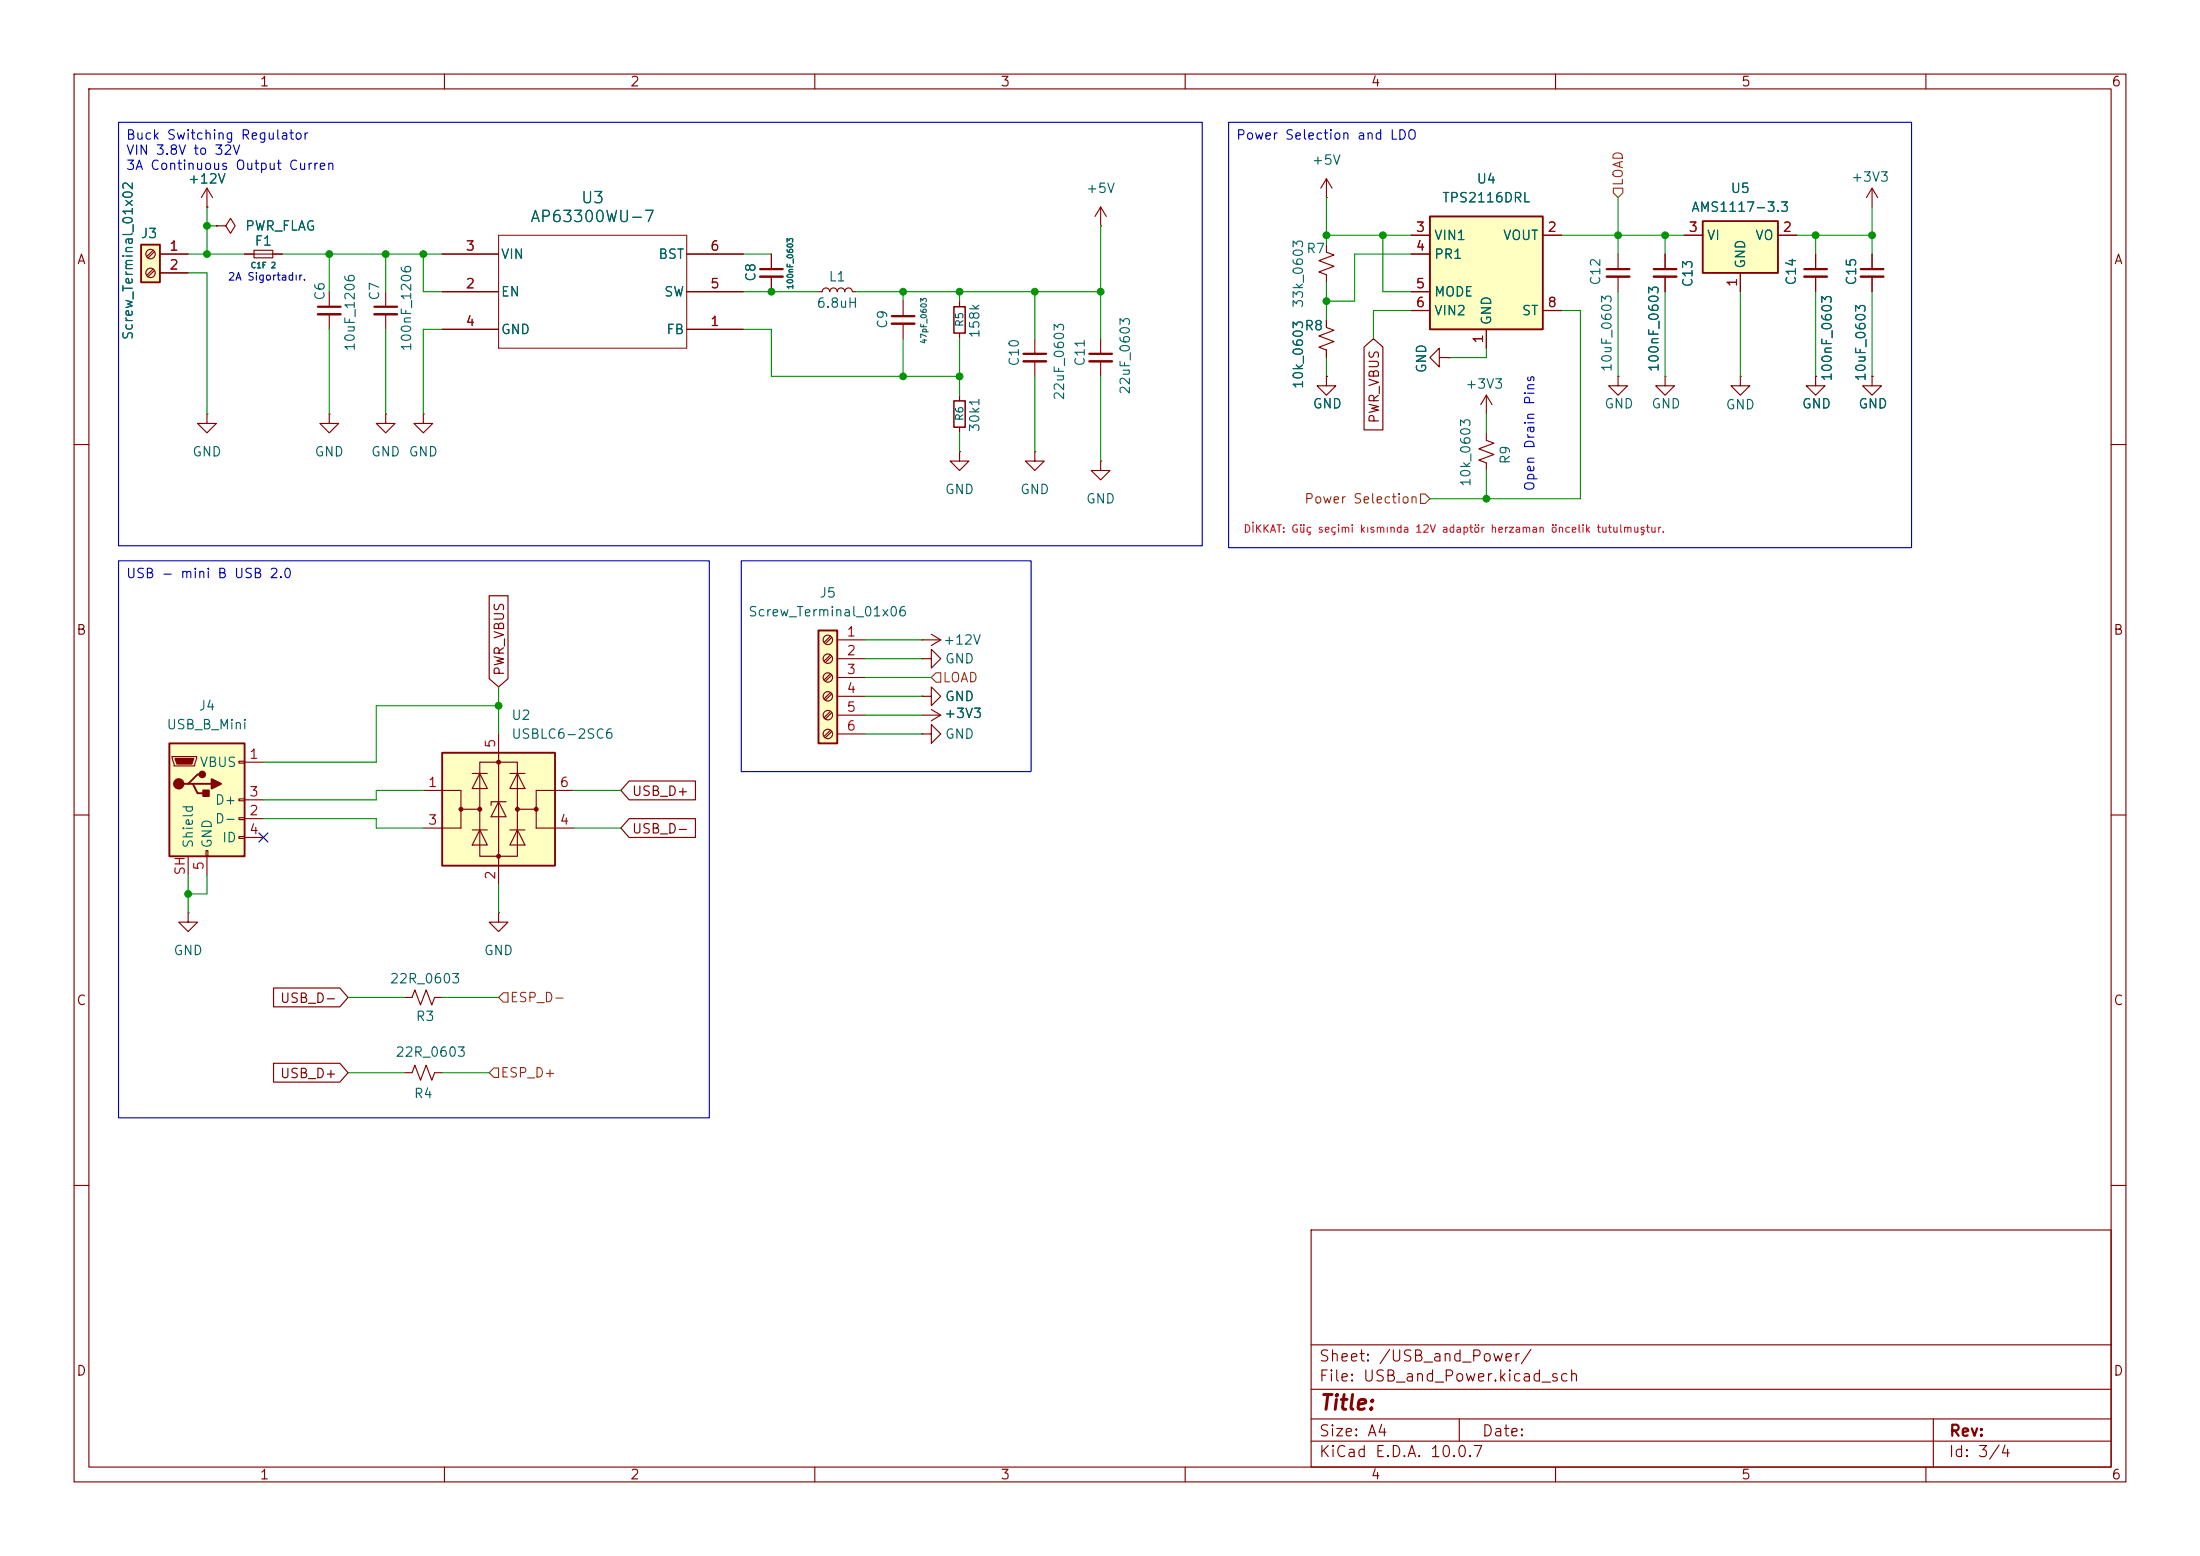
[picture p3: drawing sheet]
<svg xmlns="http://www.w3.org/2000/svg" width="297mm" height="210mm" viewBox="0 0 297 210" stroke-linecap="round" stroke-linejoin="round" font-family="sans-serif">
<g fill="none" stroke="#840000" stroke-width=".15">
<path d="M10 10h277v190h-277zM12 12h273v186h-273zM60 10v2M110 10v2M160 10v2M210 10v2M260 10v2M104.1 34.3v2M104.1 37.3v2.1M10 60h2M285 60h2M10 110h2"/>
<path d="M285 110h2M10 160h2M177 166h108v32h-108zM285 160h2M60 198v2M110 198v2M160 198v2M177 194.5h108M177 191.5h108M177 187.5h108M177 181.5h108M197 191.5v3"/>
<path d="M210 198v2M260 198v2M261 191.5v6.5"/>
</g>
<path d="M102.6 36.3h3.1" fill="none" stroke="#840000" stroke-width=".3"/>
<path d="M102.6 37.3h3.1" fill="none" stroke="#840000" stroke-width=".33"/>
<path d="M193 29.2h15.3v15.3h-15.3z" fill="#ffffc2"/>
<path d="M193 29.2h15.3v15.3h-15.3z" fill="none" stroke="#840000" stroke-width=".25"/>
<path d="M190.5 31.8h2.5M190.5 34.3h2.5M190.5 39.4h2.5M208.3 31.8h2.5M190.5 41.9h2.5M200.7 44.5v2.5M208.3 41.9h2.5" fill="none" stroke="#840000" stroke-width=".15"/>
<path d="M22.9 100.3h10.1v15.3h-10.1z" fill="#ffffc2"/>
<path d="M22.9 100.3h10.1v15.3h-10.1zM25.4 105.8h.6l.7 1.3h1.2M26 105.8h2.6M27.3 104.5h-.6l-1.3 1.3h-.6" fill="none" stroke="#840000" stroke-width=".25"/>
<g fill="none" stroke="#840000" stroke-width=".15">
<path d="M59.7 39.4h7.6M59.7 34.3h7.6M92.7 39.4h7.6M92.7 34.3h7.6M218.4 34.3v2M218.4 37.3v2.1M59.7 44.5h7.6M92.7 44.5h7.6M200.7 53.3l-.8 1.3M200.7 53.3l.7 1.3M200.7 53.3v2.6M124.5 88.9h1.2v-1.3l1.3 1.3-1.3 1.3v-1.3"/>
<path d="M124.5 88.9h.1M124.5 94h1.2v-1.3l1.3 1.3-1.3 1.3v-1.3M124.5 94h.1M23.2 102.1h3.3v.3l-.2 1h-2.8zM25.4 115.6v2.5M27.8 114.8h.3v.8h-.3zM27.9 115.6v2.5M32.3 102.7h.7v.3h-.7zM32.3 107.8h.7v.3h-.7zM32.3 110.4h.7v.2h-.7zM32.3 112.9h.7v.3h-.7zM33 102.9h2.6"/>
<path d="M33 110.5h2.6M33 108h2.6M33 113h2.6M25.4 123.2v1.3h1.3l-1.3 1.2-1.3-1.2h1.3M25.4 123.2h.1"/>
</g>
<path d="M23.6 102.4h2.6l-.3 .7h-2z" fill="#840000" stroke="#840000" stroke-width=".15"/>
<g fill="#840000" stroke="#840000" stroke-width=".25">
<path d="M27.4 106.7h.8v.7h-.8z"/>
<path d="M28.6 105.2l1.2 .6-1.2 .6z"/>
<circle cx="24.1" cy="105.8" r=".63"/>
<circle cx="27.3" cy="104.5" r=".38"/>
</g>
<path d="M216.9 36.3h3.1" fill="none" stroke="#840000" stroke-width=".3"/>
<path d="M216.9 37.3h3.1" fill="none" stroke="#840000" stroke-width=".33"/>
<path d="M67.3 31.8h25.4v15.2h-25.4z" fill="none" stroke="#840000" stroke-width=".14"/>
<path d="M59.7 101.6h15.2v15.2h-15.2z" fill="#ffffc2"/>
<path d="M59.7 101.6h15.2v15.2h-15.2z" fill="none" stroke="#840000" stroke-width=".25"/>
<g fill="none" stroke="#840000" stroke-width=".15">
<path d="M67.3 99.1v20.3M57.1 106.7h5.1v2.5h2.6M62.2 109.2v2.6h-5.1M63.8 104.4h2M63.8 112h2M64.8 102.9h5v12.7h-5zM64.8 104.4l1 2h-2zM64.8 112l1 2h-2zM67.3 108.2l1 2h-2zM68.3 108.2h-2v.5M68.8 104.4h2.1M68.8 112h2.1"/>
<path d="M69.8 104.4l1.1 2h-2.1zM69.8 112l1.1 2h-2.1zM72.4 109.2v2.6h5.1M77.5 106.7h-5.1v2.5h-2.6"/>
</g>
<g fill="#840000" stroke="#840000" stroke-width=".15">
<circle cx="62.2" cy="109.2" r=".25"/>
<circle cx="64.8" cy="109.2" r=".25"/>
<circle cx="67.3" cy="102.9" r=".25"/>
<circle cx="67.3" cy="115.6" r=".25"/>
<circle cx="69.8" cy="109.2" r=".25"/>
<circle cx="72.4" cy="109.2" r=".25"/>
</g>
<path d="M229.9 29.8h10.1v7h-10.1z" fill="#ffffc2"/>
<path d="M229.9 29.8h10.1v7h-10.1z" fill="none" stroke="#840000" stroke-width=".25"/>
<path d="M227.3 31.8h2.6M234.9 36.8v2.6M240 31.8h2.6M194.3 48.3v-1.3l-1.3 1.3 1.3 1.2v-1.2h1.3M195.6 48.3h.1M54.6 134.6h1l.4-1 .8 2 .7-2 .8 2 .4-1h1M54.6 144.8h1l.4-1 .8 2 .7-2 .8 2 .4-1h1" fill="none" stroke="#840000" stroke-width=".15"/>
<path d="M19 33h2.6v5.1h-2.6z" fill="#ffffc2"/>
<path d="M19 33h2.6v5.1h-2.6z" fill="none" stroke="#840000" stroke-width=".25"/>
<g fill="none" stroke="#840000" stroke-width=".15">
<path d="M20.7 33.8l-.9 .8M20.7 36.3l-.9 .9M20.9 34l-.9 .8M20.9 36.5l-.9 .8M21.6 34.3h3.8M21.6 36.8h3.8M27.9 27.9h.1M27.9 25.4l-.7 1.3M27.9 25.4l.8 1.3M27.9 25.4v2.5M29.2 30.5h1.3l.6-1 .6 1-.6 1-.6-1M29.2 30.5h.1"/>
<path d="M33 34.3h5.1M34.3 33.8h2.5v1h-2.5zM44.4 39.4v2M52.1 39.4v2M110.5 39.4h.5a.51 .51 0 0 1 .5-.5 .51 .51 0 0 1 .5 .5 .51 .51 0 0 1 .5-.5 .51 .51 0 0 1 .5 .5 .51 .51 0 0 1 .5-.5 .51 .51 0 0 1 .5 .5 .51 .51 0 0 1 .6-.5 .51 .51 0 0 1 .5 .5h.5M148.6 30.5h.1M148.6 27.9v2.6M148.6 27.9l-.8 1.3M148.6 27.9l.8 1.3M179.1 26.7h.1M179.1 33v1l1 .4-2 .8 2 .7-2 .8 1 .4v1M179.1 24.1v2.6"/>
<path d="M179.1 24.1l-.8 1.3M179.1 24.1l.7 1.3M224.8 34.3v2M224.8 37.3v2.1M245.1 34.3v2M245.1 37.3v2.1M252.7 25.4l-.7 1.3M252.7 25.4l.8 1.3M252.7 25.4v2.5M252.7 34.3v2M252.7 37.3v2.1M27.9 55.9v1.3h1.3l-1.3 1.2-1.2-1.2h1.2"/>
<path d="M27.9 55.9h.1M44.4 55.9v1.3h1.3l-1.3 1.2-1.2-1.2h1.2M44.4 55.9h.1M44.4 42.4v2.1M52.1 55.9v1.3h1.2l-1.2 1.2-1.3-1.2h1.3M52.1 55.9h.1M52.1 42.4v2.1M57.1 55.9v1.3h1.3l-1.3 1.2-1.2-1.2h1.2M57.1 55.9h.1M121.9 40.6v2.1M121.9 43.7v2M129.5 40.6v.8"/>
<path d="M129.5 45v.7M129.5 53.3v.8M129.5 57.7v.7M139.7 45.7v2.1M139.7 48.8v2M148.6 45.7v2.1M148.6 48.8v2M179.1 50.8v1.3h1.2l-1.2 1.2-1.3-1.2h1.3M179.1 50.8h.1M179.1 43.2v1l1 .4-2 .7 2 .8-2 .8 1 .3v1.1M200.7 58.4v1l1 .4-2.1 .8 2.1 .7-2.1 .8 1.1 .4v1M218.4 50.8v1.3h1.3l-1.3 1.2-1.2-1.2h1.2"/>
<path d="M218.4 50.8h.1M224.8 50.8v1.3h1.3l-1.3 1.2-1.3-1.2h1.3M224.8 50.8h.1M234.9 50.8v1.3h1.3l-1.3 1.2-1.2-1.2h1.2M234.9 50.8h.1M245.1 50.8v1.3h1.3l-1.3 1.2-1.3-1.2h1.3M245.1 50.8h.1M252.7 50.8v1.3h1.3l-1.3 1.2-1.2-1.2h1.2M252.7 50.8h.1M129.5 61v1.2h1.3l-1.3 1.3-1.2-1.3h1.2M129.5 61h.1M139.7 61v1.2h1.3l-1.3 1.3-1.3-1.3h1.3"/>
<path d="M139.7 61h.1M148.6 62.2v1.3h1.3l-1.3 1.3-1.3-1.3h1.3M148.6 62.2h.1M124.5 96.5h2.5M125.7 95.8l1.3 .7M127 96.5l-1.3 .8M67.3 123.2v1.3h1.3l-1.3 1.2-1.3-1.2h1.3M67.3 123.2h.1"/>
<circle cx="20.3" cy="34.3" r=".63"/>
<circle cx="20.3" cy="36.8" r=".63"/>
</g>
<path d="M223.3 36.3h3M243.6 36.3h3M251.2 36.3h3.1M42.9 41.4h3.1M50.5 41.4h3.1M120.4 42.7h3M138.2 47.8h3M147.1 47.8h3" fill="none" stroke="#840000" stroke-width=".3"/>
<path d="M223.3 37.3h3M243.6 37.3h3M251.2 37.3h3.1M42.9 42.4h3.1M50.5 42.4h3.1M120.4 43.7h3M138.2 48.8h3M147.1 48.8h3" fill="none" stroke="#840000" stroke-width=".33"/>
<path d="M128.8 41.4h1.5v3.6h-1.5zM128.8 54.1h1.5v3.6h-1.5z" fill="none" stroke="#840000" stroke-width=".2"/>
<path d="M110.5 85.1h2.5v15.2h-2.5z" fill="#ffffc2"/>
<path d="M110.5 85.1h2.5v15.2h-2.5z" fill="none" stroke="#840000" stroke-width=".25"/>
<g fill="none" stroke="#840000" stroke-width=".15">
<path d="M21.6 34.3h3.8M21.6 36.8h3.8M27.9 27.9h.1M29.2 30.5h.1M33 34.3h1.3M36.8 34.3h1.3M59.7 34.3h7.6M59.7 39.4h7.6M92.7 34.3h7.6M92.7 39.4h7.6M104.1 34.3v2M104.1 37.3v2.1"/>
<path d="M190.5 34.3h2.5M190.5 39.4h2.5M190.5 31.8h2.5M208.3 31.8h2.5M224.8 34.3v2M224.8 37.3v2.1M227.3 31.8h2.6M234.9 36.8v2.6M240 31.8h2.6M245.1 34.3v2M245.1 37.3v2.1M252.7 34.3v2"/>
<path d="M252.7 37.3v2.1M59.7 44.5h7.6M92.7 44.5h7.6M179.1 50.8h.1M179.1 43.2v1M179.1 47.2v1.1M190.5 41.9h2.5M195.6 48.3h.1M200.7 44.5v2.5M208.3 41.9h2.5M245.1 50.8h.1M252.7 50.8h.1"/>
<path d="M112.1 85.9l-.8 .8M112.1 88.4l-.8 .8M112.1 90.9l-.8 .9M112.1 93.5l-.8 .8M112.1 96l-.8 .9M112.1 98.6l-.8 .8M112.3 86l-.9 .9M112.3 88.6l-.9 .8M112.3 91.1l-.9 .8M112.3 93.6l-.9 .9M112.3 96.2l-.9 .8M112.3 98.7l-.9 .9"/>
<path d="M113 86.4h3.8M113 88.9h3.8M113 91.4h3.8M113 94h3.8M113 96.5h3.8M113 99.1h3.8M124.5 99.1h1.2v-1.3l1.3 1.3-1.3 1.2v-1.2M124.5 99.1h.1M124.5 86.4h.1M124.5 94h.1M124.5 86.4h2.5M125.7 85.6l1.3 .8"/>
<path d="M127 86.4l-1.3 .7"/>
<circle cx="111.8" cy="86.4" r=".63"/>
<circle cx="111.8" cy="96.5" r=".63"/>
<circle cx="111.8" cy="88.9" r=".63"/>
<circle cx="111.8" cy="91.4" r=".63"/>
<circle cx="111.8" cy="94" r=".63"/>
<circle cx="111.8" cy="99.1" r=".63"/>
</g>
<path d="M217.8 25.4h1.3v.6l-.7 .7-.6-.7zM191.8 66.7h.6l.6 .6-.6 .6h-.6zM126.4 90.8h.6v1.3h-.6l-.7-.7zM67.3 134.6l.6-.6h.7v1.3h-.7zM66.7 144.1h.6v1.3h-.6l-.7-.6z" fill="none" stroke="#725600" stroke-width=".15"/>
<path d="M184.1 46.8l1.3-1.1 1.3 1.1v11.2h-2.6zM66 80.4h2.6v11.2l-1.3 1.1-1.3-1.1zM84.9 110.5h9v2.5h-9l-1.1-1.2zM84.9 105.4h9v2.6h-9l-1.1-1.3zM36.9 133.3h9l1.1 1.3-1.1 1.3h-9zM36.9 143.5h9l1.1 1.3-1.1 1.3h-9z" fill="none" stroke="#840000" stroke-width=".16"/>
<g fill="none" stroke="#009600" stroke-width=".15">
<path d="M25.4 36.8h2.5v19.1M25.4 34.3h7.6M27.9 27.9v6.4M27.9 30.5h1.3M38.1 34.3h21.6M44.4 34.3v5.1M52.1 34.3v5.1M57.1 34.3v5.1h2.6M100.3 39.4h10.2M100.3 34.3h3.8M115.6 39.4h33M121.9 39.4v1.2"/>
<path d="M129.5 39.4v1.2M139.7 39.4v6.3M148.6 30.5v15.2M179.1 26.7v6.3M179.1 38.1v5.1M179.1 31.8h11.4M186.7 31.8v7.6h3.8M190.5 34.3h-7.6v6.3h-3.8M210.8 31.8h16.5M218.4 26.7v7.6M218.4 39.4v11.4M224.8 31.8v2.5"/>
<path d="M224.8 39.4v11.4M234.9 39.4v11.4M242.6 31.8h10.1M245.1 31.8v2.5M245.1 39.4v11.4M252.7 27.9v6.4M252.7 39.4v11.4M44.4 44.5v11.4M52.1 44.5v11.4M59.7 44.5h-2.6v11.4M100.3 44.5h3.8v6.3h25.4M121.9 45.7v5.1"/>
<path d="M129.5 45.7v7.6M129.5 58.4v2.6M139.7 50.8v10.2M148.6 50.8v11.4M179.1 48.3v2.5M190.5 41.9h-5.1v3.8M200.7 47v1.3h-5.1M200.7 55.9v2.5M210.8 41.9h2.6v25.4h-20.4M200.7 63.5v3.8M67.3 95.3h-16.5v7.6h-15.2M67.3 92.7v6.4"/>
<path d="M116.8 88.9h7.7M116.8 91.4h8.9M116.8 94h7.7M116.8 96.5h7.7M116.8 99.1h7.7M116.8 86.4h7.7M25.4 118.1v5.1M27.9 118.1v2.6h-2.5M35.6 110.5h15.2v1.3h6.3M57.1 106.7h-6.3v1.3h-15.2M67.3 119.4v3.8M77.5 111.8h6.3"/>
<path d="M77.5 106.7h6.3M47 134.6h7.6M59.7 134.6h7.6M47 144.8h7.6M59.7 144.8h6.3"/>
</g>
<path d="M35 112.4l1.2 1.2M36.2 112.4l-1.2 1.2" fill="none" stroke="#000084" stroke-width=".15"/>
<path d="M16 16.5h146.3v57.2h-146.3zM165.9 16.5h92.2v57.4h-92.2zM16 75.7h79.8v75.2h-79.8zM100.1 75.7h39.1v28.4h-39.1z" fill="none" stroke="#0000c2" stroke-width=".15"/>
<g fill="#009600" stroke="#009600" stroke-width=".14">
<circle cx="121.9" cy="39.4" r=".46"/>
<circle cx="121.9" cy="50.8" r=".46"/>
<circle cx="104.1" cy="39.4" r=".46"/>
<circle cx="186.7" cy="31.8" r=".46"/>
<circle cx="179.1" cy="31.8" r=".46"/>
<circle cx="139.7" cy="39.4" r=".46"/>
<circle cx="129.5" cy="39.4" r=".46"/>
<circle cx="148.6" cy="39.4" r=".46"/>
<circle cx="129.5" cy="50.8" r=".46"/>
<circle cx="179.1" cy="40.6" r=".46"/>
<circle cx="25.4" cy="120.7" r=".46"/>
<circle cx="218.4" cy="31.8" r=".46"/>
<circle cx="200.7" cy="67.3" r=".46"/>
<circle cx="27.9" cy="30.5" r=".46"/>
<circle cx="52.1" cy="34.3" r=".46"/>
<circle cx="27.9" cy="34.3" r=".46"/>
<circle cx="44.4" cy="34.3" r=".46"/>
<circle cx="57.1" cy="34.3" r=".46"/>
<circle cx="67.3" cy="95.3" r=".46"/>
<circle cx="224.8" cy="31.8" r=".46"/>
<circle cx="245.1" cy="31.8" r=".46"/>
<circle cx="252.7" cy="31.8" r=".46"/>
</g>
<text font-size="2" fill="#840000" x="178" y="190.8">Title:</text>
<g font-size="1.5" fill="#006464">
<text x="78.3" y="27.8">U3</text>
<text x="71.5" y="30.4">AP63300WU-7</text>
</g>
<g font-size="1.5" fill="#840000">
<text x="178" y="184.1">Sheet: /USB_and_Power/</text>
<text x="178" y="186.8">File: USB_and_Power.kicad_sch</text>
<text x="178" y="197">KiCad E.D.A. 10.0.7</text>
<text x="178" y="194.2">Size: A4</text>
<text x="200" y="194.2">Date:</text>
<text x="263" y="197">Id: 3/4</text>
<text x="263" y="194.2">Rev:</text>
</g>
<g font-size="1.3" fill="#840000">
<text x="35" y="12">1</text>
<text x="85" y="12">2</text>
<text x="135" y="12">3</text>
<text x="185" y="12">4</text>
<text x="235" y="12">5</text>
<text x="285" y="12">6</text>
<text x="10.3" y="36">A</text>
<text x="285.3" y="36">A</text>
<text x="186.5" y="57.2" transform="rotate(-90 186.5 57.2)">PWR_VBUS</text>
<text x="10.2" y="86">B</text>
<text x="285.2" y="86">B</text>
<text x="68.4" y="91.3" transform="rotate(-90 68.4 91.3)">PWR_VBUS</text>
<text x="85.2" y="107.7">USB_D+</text>
<text x="85.2" y="112.8">USB_D-</text>
<text x="10.2" y="136">C</text>
<text x="37.7" y="135.7">USB_D-</text>
<text x="285.2" y="136">C</text>
<text x="37.7" y="145.8">USB_D+</text>
<text x="10.2" y="186">D</text>
<text x="285.2" y="186">D</text>
<text x="35" y="200">1</text>
<text x="85" y="200">2</text>
<text x="135" y="200">3</text>
<text x="185" y="200">4</text>
<text x="235" y="200">5</text>
<text x="285" y="200">6</text>
</g>
<g font-size="1.3" fill="#0000c2">
<text x="16.9" y="19.2">Buck Switching Regulator</text>
<text x="16.9" y="21.2">VIN 3.8V to 32V</text>
<text x="16.9" y="23.3">3A Continuous Output Curren</text>
<text x="166.8" y="19.2">Power Selection and LDO</text>
<text x="207.5" y="66.4" transform="rotate(-90 207.5 66.4)">Open Drain Pins</text>
<text x="16.9" y="78.4">USB - mini B USB 2.0</text>
</g>
<g font-size="1.3" fill="#006464">
<text x="177" y="22.6">+5V</text>
<text x="25.3" y="25.1">+12V</text>
<text x="146.5" y="26.4">+5V</text>
<text x="194.6" y="27.6">TPS2116DRL</text>
<text x="199.3" y="25.1">U4</text>
<text x="228.2" y="28.9">AMS1117-3.3</text>
<text x="233.6" y="26.4">U5</text>
<text x="249.8" y="24.8">+3V3</text>
<text x="18.9" y="32.5">J3</text>
<text x="33" y="31.4">PWR_FLAG</text>
<text x="34.3" y="33.5">F1</text>
<text x="67.5" y="35.3">VIN</text>
<text x="88.8" y="35.3">BST</text>
<text x="176.3" y="34.5">R7</text>
<text x="193.5" y="32.7">VIN1</text>
<text x="193.5" y="35.3">PR1</text>
<text x="202.8" y="32.7">VOUT</text>
<text x="230.4" y="32.7">VI</text>
<text x="236.9" y="32.7">VO</text>
<text x="44.1" y="40.7" transform="rotate(-90 44.1 40.7)">C6</text>
<text x="51.5" y="40.7" transform="rotate(-90 51.5 40.7)">C7</text>
<text x="67.5" y="40.3">EN</text>
<text x="89.6" y="40.3">SW</text>
<text x="102.3" y="38.1" transform="rotate(-90 102.3 38.1)">C8</text>
<text x="110.2" y="41.9">6.8uH</text>
<text x="111.8" y="38.3">L1</text>
<text x="176.2" y="41.7" transform="rotate(-90 176.2 41.7)">33k_0603</text>
<text x="193.5" y="40.3">MODE</text>
<text x="216.4" y="38.6" transform="rotate(-90 216.4 38.6)">C12</text>
<text x="228.8" y="38.9" transform="rotate(-90 228.8 38.9)">C13</text>
<text x="235.9" y="36.3" transform="rotate(-90 235.9 36.3)">GND</text>
<text x="242.8" y="38.6" transform="rotate(-90 242.8 38.6)">C14</text>
<text x="250.9" y="38.6" transform="rotate(-90 250.9 38.6)">C15</text>
<text x="18.2" y="46" transform="rotate(-90 18.2 46)">Screw_Terminal_01x02</text>
<text x="48.2" y="47.5" transform="rotate(-90 48.2 47.5)">10uF_1206</text>
<text x="55.8" y="47.5" transform="rotate(-90 55.8 47.5)">100nF_1206</text>
<text x="67.5" y="45.4">GND</text>
<text x="89.9" y="45.4">FB</text>
<text x="120.1" y="44.5" transform="rotate(-90 120.1 44.5)">C9</text>
<text x="132.5" y="45.7" transform="rotate(-90 132.5 45.7)">158k</text>
<text x="176" y="44.9">R8</text>
<text x="193.5" y="42.9">VIN2</text>
<text x="201.6" y="44" transform="rotate(-90 201.6 44)">GND</text>
<text x="205.4" y="42.9">ST</text>
<text x="137.9" y="49.5" transform="rotate(-90 137.9 49.5)">C10</text>
<text x="146.8" y="49.5" transform="rotate(-90 146.8 49.5)">C11</text>
<text x="152.9" y="53.4" transform="rotate(-90 152.9 53.4)">22uF_0603</text>
<text x="176.2" y="52.6" transform="rotate(-90 176.2 52.6)">10k_0603</text>
<text x="192.9" y="50.4" transform="rotate(-90 192.9 50.4)">GND</text>
<text x="197.7" y="52.8">+3V3</text>
<text x="217.9" y="50.3" transform="rotate(-90 217.9 50.3)">10uF_0603</text>
<text x="224.2" y="50.3" transform="rotate(-90 224.2 50.3)">100nF_0603</text>
<text x="247.6" y="51.6" transform="rotate(-90 247.6 51.6)">100nF_0603</text>
<text x="252.2" y="51.6" transform="rotate(-90 252.2 51.6)">10uF_0603</text>
<text x="132.5" y="58.4" transform="rotate(-90 132.5 58.4)">30k1</text>
<text x="144" y="54.1" transform="rotate(-90 144 54.1)">22uF_0603</text>
<text x="177.1" y="55.4">GND</text>
<text x="216.5" y="55.4">GND</text>
<text x="222.9" y="55.4">GND</text>
<text x="232.9" y="55.6">GND</text>
<text x="243.2" y="55.4">GND</text>
<text x="250.8" y="55.4">GND</text>
<text x="25.9" y="61.9">GND</text>
<text x="42.4" y="61.9">GND</text>
<text x="50" y="61.9">GND</text>
<text x="55.1" y="61.9">GND</text>
<text x="198.8" y="65.8" transform="rotate(-90 198.8 65.8)">10k_0603</text>
<text x="204.2" y="62.8" transform="rotate(-90 204.2 62.8)">R9</text>
<text x="127.5" y="67">GND</text>
<text x="137.6" y="67">GND</text>
<text x="146.5" y="68.3">GND</text>
<text x="100.9" y="83.5">Screw_Terminal_01x06</text>
<text x="110.5" y="81">J5</text>
<text x="127.2" y="87.3">+12V</text>
<text x="127.5" y="89.9">GND</text>
<text x="127.5" y="94.9">GND</text>
<text x="22.4" y="98.8">USB_B_Mini</text>
<text x="26.7" y="96.2">J4</text>
<text x="68.9" y="97.5">U2</text>
<text x="68.9" y="100">USBLC6-2SC6</text>
<text x="127.4" y="97.2">+3V3</text>
<text x="127.5" y="100">GND</text>
<text x="26.9" y="103.8">VBUS</text>
<text x="28.9" y="111.5">D-</text>
<text x="28.9" y="108.9">D+</text>
<text x="29.9" y="114">ID</text>
<text x="26.4" y="114.6" transform="rotate(-90 26.4 114.6)">Shield</text>
<text x="28.9" y="114.6" transform="rotate(-90 28.9 114.6)">GND</text>
<text x="23.3" y="129.2">GND</text>
<text x="65.2" y="129.2">GND</text>
<text x="52.5" y="133">22R_0603</text>
<text x="53.3" y="142.9">22R_0603</text>
<text x="56" y="138.1">R3</text>
<text x="55.8" y="148.5">R4</text>
</g>
<g font-size="1.3" fill="#725600">
<text x="219.4" y="25.2" transform="rotate(-90 219.4 25.2)">LOAD</text>
<text x="176" y="68.3">Power Selection</text>
<text x="127.2" y="92.4">LOAD</text>
<text x="68.7" y="135.6">ESP_D-</text>
<text x="67.5" y="145.7">ESP_D+</text>
</g>
<g font-size="1.3" fill="#a90000">
<text x="22.8" y="34.2">1</text>
<text x="62.8" y="34.2">3</text>
<text x="95.8" y="34.2">6</text>
<text x="191" y="31.6">3</text>
<text x="191" y="34.2">4</text>
<text x="208.8" y="31.6">2</text>
<text x="227.9" y="31.6">3</text>
<text x="240.6" y="31.6">2</text>
<text x="22.8" y="36.7">2</text>
<text x="62.8" y="39.2">2</text>
<text x="95.8" y="39.2">5</text>
<text x="191" y="39.2">5</text>
<text x="191" y="41.8">6</text>
<text x="208.8" y="41.8">8</text>
<text x="234.8" y="38.8" transform="rotate(-90 234.8 38.8)">1</text>
<text x="62.8" y="44.3">4</text>
<text x="95.8" y="44.3">1</text>
<text x="200.5" y="46.5" transform="rotate(-90 200.5 46.5)">1</text>
<text x="114.2" y="86.2">1</text>
<text x="114.2" y="88.8">2</text>
<text x="114.2" y="91.3">3</text>
<text x="114.2" y="93.8">4</text>
<text x="67.2" y="101.1" transform="rotate(-90 67.2 101.1)">5</text>
<text x="114.2" y="96.4">5</text>
<text x="114.2" y="98.9">6</text>
<text x="33.6" y="102.7">1</text>
<text x="33.6" y="107.8">3</text>
<text x="57.7" y="106.5">1</text>
<text x="75.5" y="106.5">6</text>
<text x="33.6" y="110.4">2</text>
<text x="33.6" y="112.9">4</text>
<text x="57.7" y="111.6">3</text>
<text x="75.5" y="111.6">4</text>
<text x="25.3" y="118.2" transform="rotate(-90 25.3 118.2)">SH</text>
<text x="27.8" y="117.6" transform="rotate(-90 27.8 117.6)">5</text>
<text x="67.2" y="118.8" transform="rotate(-90 67.2 118.8)">2</text>
</g>
<text font-size="1" fill="#0000c2" x="30.7" y="38.1">2A Sigortadır.</text>
<g font-size="1" fill="#006464">
<text x="130.3" y="44.2" transform="rotate(-90 130.3 44.2)">R5</text>
<text x="130.3" y="56.9" transform="rotate(-90 130.3 56.9)">R6</text>
</g>
<text font-size="1" fill="#ff0032" x="167.8" y="72.1">DİKKAT: Güç seçimi kısmında 12V adaptör herzaman öncelik tutulmuştur.</text>
<g font-size=".8" fill="#006464">
<text x="33.8" y="36.4">C1F 2</text>
<text x="107.3" y="39.1" transform="rotate(-90 107.3 39.1)">100nF_0603</text>
<text x="125.3" y="46.5" transform="rotate(-90 125.3 46.5)">47pF_0603</text>
</g>
</svg>
